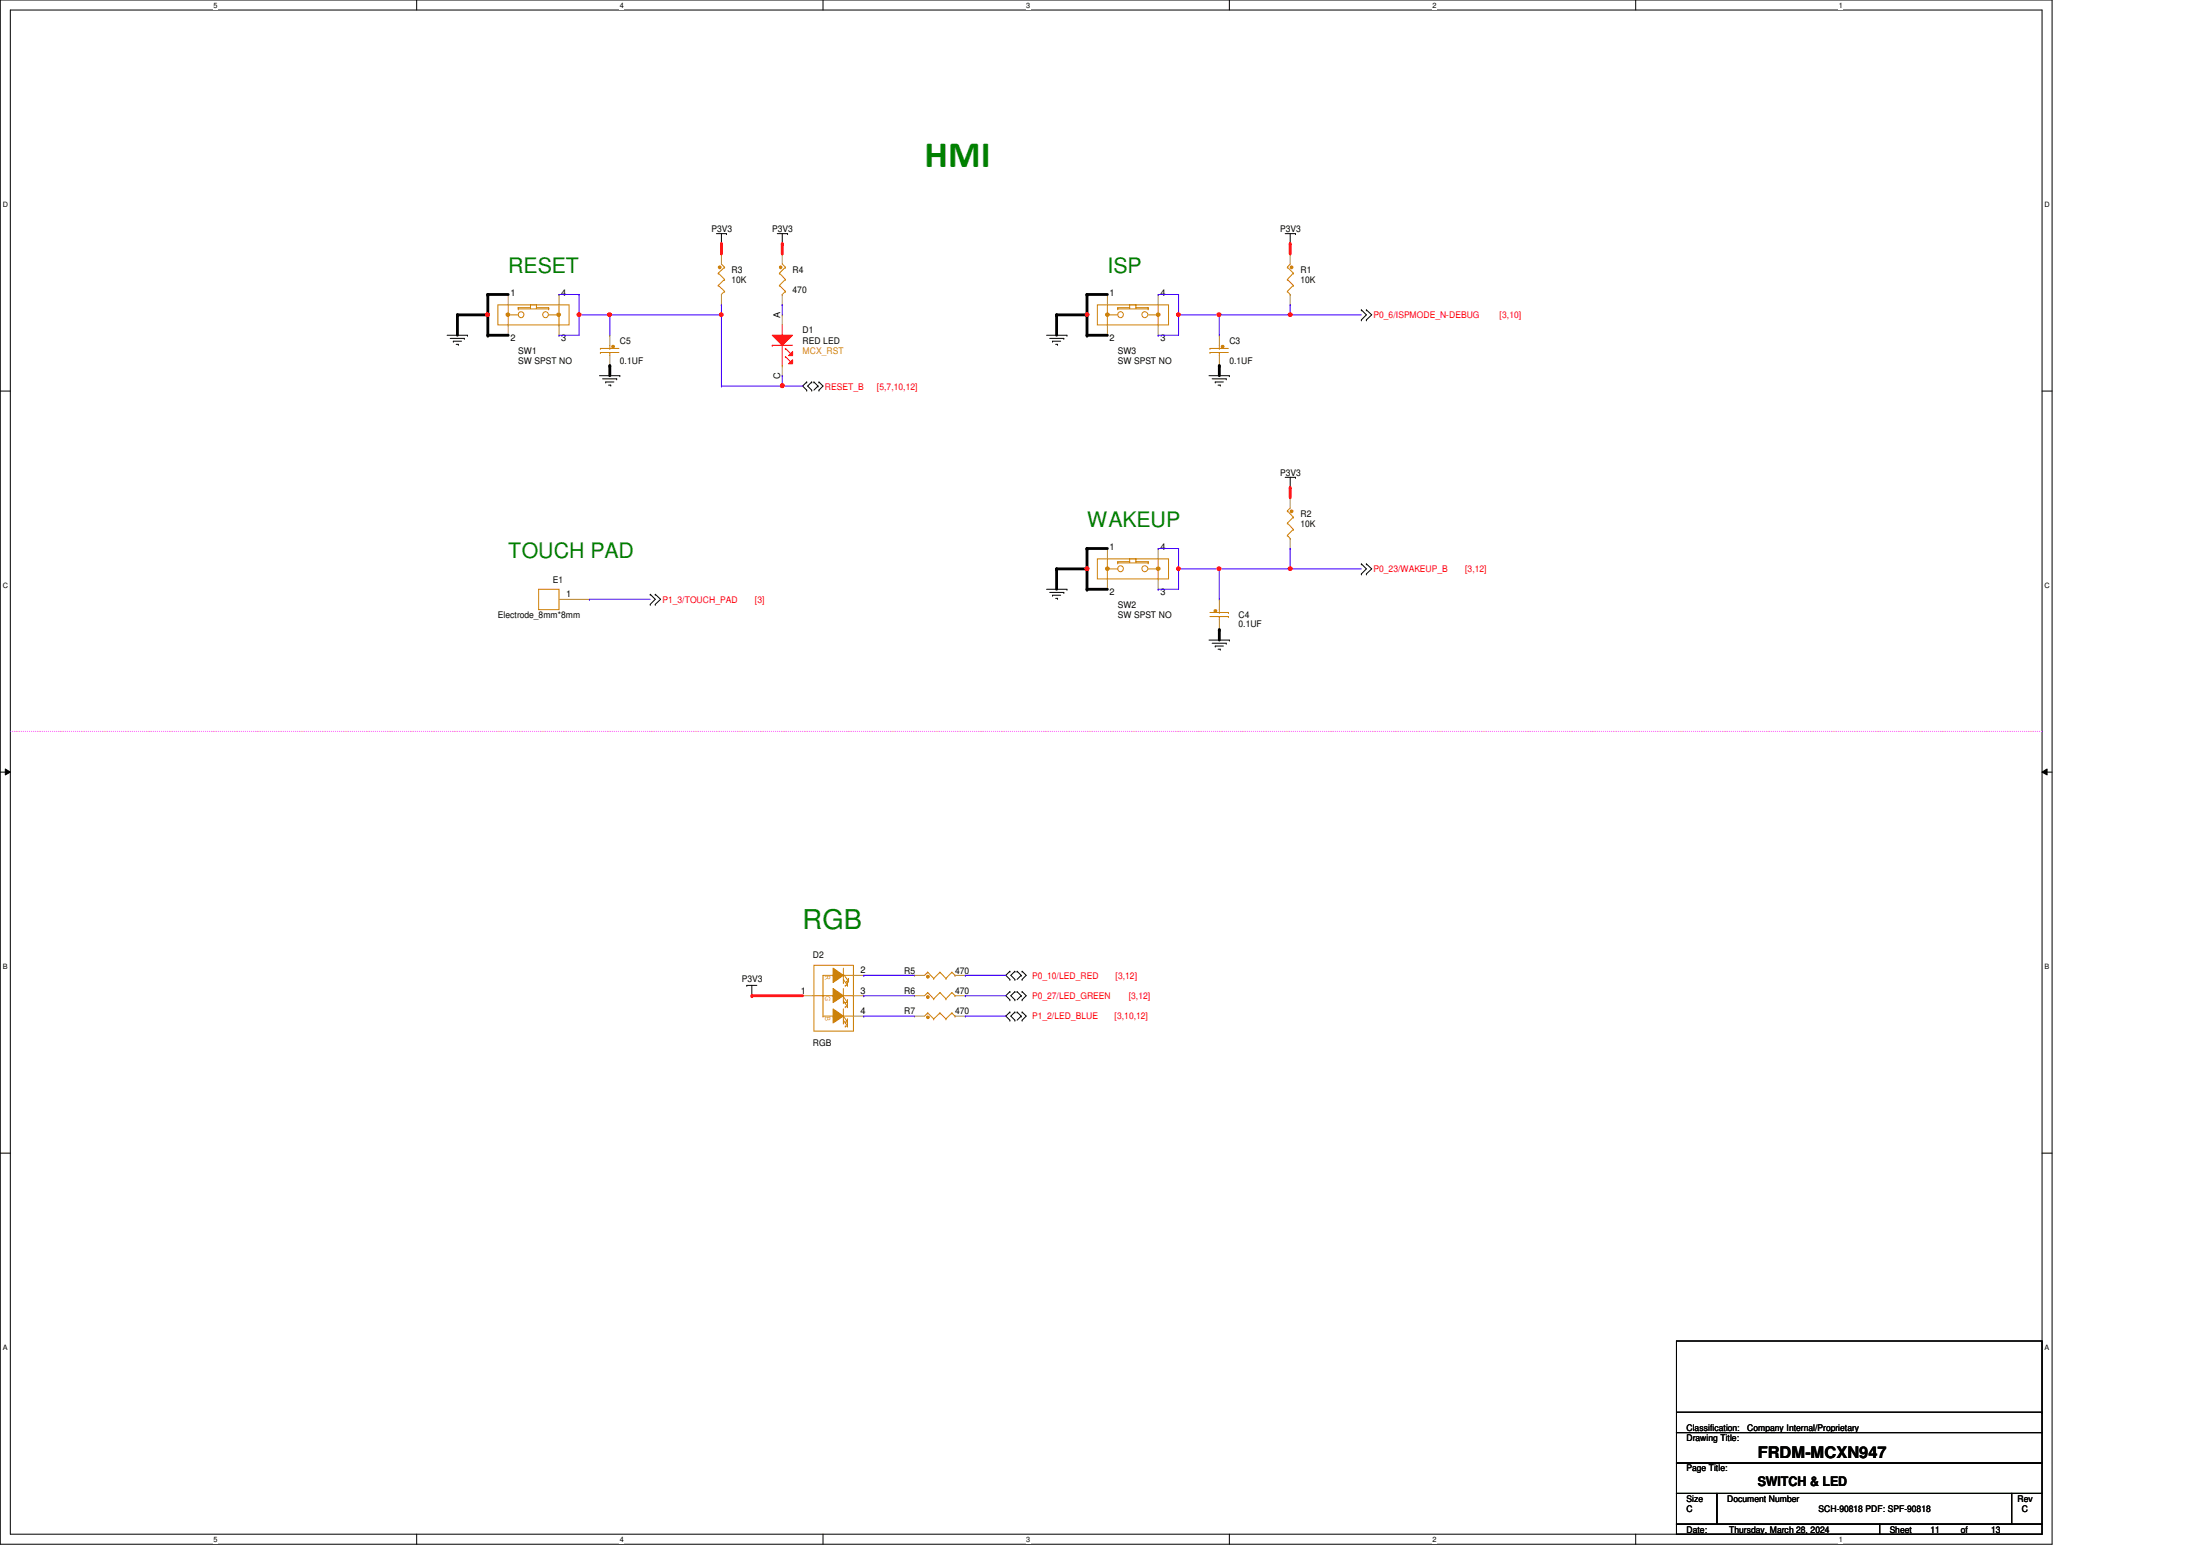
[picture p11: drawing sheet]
<svg xmlns="http://www.w3.org/2000/svg" width="297mm" height="210mm" viewBox="0 0 297 210" stroke-linecap="round" stroke-linejoin="round" font-family="sans-serif">
<path d="M0 0h277.1v208.4h-277.1zM1.4 1.4h274.3v205.7h-274.3z" fill="none" stroke="#000" stroke-width=".14"/>
<g fill="#fff">
<path d="M28.8 .1h.6v1.1h-.6z"/>
<path d="M28.8 207.2h.6v1.1h-.6z"/>
</g>
<path d="M56.3 0v1.4M56.3 207.1v1.3" fill="none" stroke="#000" stroke-width=".14"/>
<g fill="#fff">
<path d="M83.7 .1h.5v1.1h-.5z"/>
<path d="M83.7 207.2h.5v1.1h-.5z"/>
</g>
<path d="M111.1 0v1.4M111.1 207.1v1.3" fill="none" stroke="#000" stroke-width=".14"/>
<g fill="#fff">
<path d="M138.6 .1h.5v1.1h-.5z"/>
<path d="M138.6 207.2h.5v1.1h-.5z"/>
</g>
<path d="M166 0v1.4M166 207.1v1.3" fill="none" stroke="#000" stroke-width=".14"/>
<g fill="#fff">
<path d="M193.4 .1h.6v1.1h-.6z"/>
<path d="M193.4 207.2h.6v1.1h-.6z"/>
</g>
<path d="M220.8 0v1.4M220.8 207.1v1.3" fill="none" stroke="#000" stroke-width=".14"/>
<g fill="#fff">
<path d="M248.3 .1h.5v1.1h-.5z"/>
<path d="M248.3 207.2h.5v1.1h-.5z"/>
<path d="M.4 27.1h.7v1.1h-.7z"/>
<path d="M276.1 27.1h.7v1.1h-.7z"/>
<path d="M.4 78.5h.7v1.1h-.7z"/>
<path d="M276.1 78.5h.7v1.1h-.7z"/>
</g>
<path d="M0 52.8h1.4M275.7 52.8h1.4" fill="none" stroke="#000" stroke-width=".14"/>
<g fill="#fff">
<path d="M.4 129.9h.6v1.1h-.6z"/>
<path d="M276.1 129.9h.6v1.1h-.6z"/>
</g>
<path d="M0 104.2h1.4M.7 103.8l.7 .4-.7 .4zM275.7 104.2l.7-.4v.8zM275.7 104.2h1.4" fill="none" stroke="#000" stroke-width=".14"/>
<path d="M.7 103.8l.7 .4-.7 .4zM275.7 104.2l.7-.4v.8z" fill="#000"/>
<g fill="#fff">
<path d="M.4 181.4h.6v1.1h-.6z"/>
<path d="M276.1 181.4h.6v1.1h-.6z"/>
</g>
<g fill="none" stroke="#000" stroke-width=".14">
<path d="M96.7 31.5h1.4M97.4 32.9h.1M97.4 31.5v1.4M98.1 31.5h.1M104.9 31.5h1.4M105.6 32.9h.1M105.6 31.5v1.4M106.3 31.5h.1M173.5 31.5h1.4M174.2 32.9h.1M174.2 31.5v1.4M174.9 31.5h.1"/>
<path d="M60.4 45.3h2.7M60.8 45.7h1.9M61.2 46.1h.1M61.2 46.1h1.1M61.6 46.5h.3M61.9 46.5h.1M62.7 45.7h.1M63.1 45.3h.1M80.9 50.7h2.8M81.4 51.1h1.9M81.8 51.6h.1M81.8 51.6h1.1"/>
<path d="M82.2 52h.3M82.5 52h.1M83.3 51.1h.1M83.7 50.7h.1M108.9 51.6h.1M108.9 52.7h.1M108.9 51.6l-.5 .5 .5 .6M109.6 51.6h.1M109.6 52.7h.1M109.6 51.6l-.6 .5 .6 .6M109.9 51.6h.1M109.9 51.6l.5 .5"/>
<path d="M110.4 52.1h.1M110.4 52.1l-.5 .6M110.6 52.7h.1M110.6 51.6h.1M110.6 51.6l.5 .5-.5 .6M141.3 45.3h2.8M141.7 45.7h1.9M142.1 46.1h.1M142.1 46.1h1.1M142.5 46.5h.3M142.8 46.5h.1M143.6 45.7h.1"/>
<path d="M144.1 45.3h.1M163.2 50.7h2.8M163.7 51.1h1.9M164.1 51.6h.1M164.1 51.6h1.1M164.5 52h.3M164.8 52h.1M165.6 51.1h.1M166 50.7h.1M183.8 43.2h.1M183.8 41.8h.1M183.8 41.8l.7 .7-.7 .7"/>
<path d="M184.5 41.8h.1M184.5 43.2h.1M184.5 41.8l.7 .7-.7 .7M141.3 79.5h2.8M141.7 80h1.9M143.6 80h.1M144.1 79.5h.1M173.5 64.4h1.4M174.2 65.8h.1M174.2 64.4v1.4M174.9 64.4h.1M183.8 77.5h.1"/>
<path d="M183.8 76.1h.1M183.8 76.1l.7 .7-.7 .7M184.5 76.1h.1M184.5 77.5h.1M184.5 76.1l.7 .7-.7 .7M87.8 81.6h.1M87.8 80.2h.1M87.8 80.2l.7 .7-.7 .7M88.5 80.2h.1M88.5 81.6h.1M88.5 80.2l.7 .7-.7 .7M142.1 80.3h.1"/>
<path d="M142.1 80.3h1.1M142.5 80.8h.3M142.8 80.8h.1M163.2 86.4h2.8M163.7 86.8h1.9M164.1 87.2h.1M164.1 87.2h1.1M164.5 87.6h.3M164.8 87.6h.1M165.6 86.8h.1M166 86.4h.1M100.8 133h.1"/>
<path d="M100.8 133h1.4M101.5 134.4h.1M101.5 133v1.4M136.4 131.1h.1M136.4 132.2h.1M136.4 133.9h.1M136.4 135h.1M136.4 136.6h.1M136.4 137.7h.1M136.4 131.1l-.6 .6 .6 .5M136.4 133.9l-.6 .5 .6 .6M136.4 136.6l-.6 .6 .6 .5"/>
<path d="M137 131.1h.1M137 132.2h.1M137 133.9h.1M137 135h.1M137 136.6h.1M137 137.7h.1M137 131.1l-.5 .6 .5 .5M137 133.9l-.5 .5 .5 .6M137 136.6l-.5 .6 .5 .5M137.3 131.1h.1M137.3 133.9h.1M137.3 136.6h.1"/>
<path d="M137.3 131.1l.6 .6M137.3 133.9l.6 .5M137.3 136.6l.6 .6M137.9 131.7h.1M137.9 134.4h.1M137.9 137.2h.1M137.9 131.7l-.6 .5M137.9 134.4l-.6 .6M137.9 137.2l-.6 .5M138 132.2h.1M138 131.1h.1M138 135h.1"/>
<path d="M138 133.9h.1M138 137.7h.1M138 136.6h.1M138 133.9l.6 .5-.6 .6M138 131.1l.6 .6-.6 .5M138 136.6l.6 .6-.6 .5M0 155.7h1.4M275.7 155.7h1.4M226.4 193.4h49.3v4.1h-49.3zM226.4 197.5h49.3v4.1h-49.3zM226.4 181h49.3v12.4h-49.3zM226.4 190.6h49.3"/>
<path d="M275.7 190.6h.1M226.4 201.6h5.4v4.1h-5.4zM226.4 205.7h27.4v1.4h-27.4zM231.8 201.6h39.8v4.1h-39.8zM253.8 205.7h21.9v1.4h-21.9zM271.6 201.6h4.1v4.1h-4.1z"/>
</g>
<path d="M1.4 98.7h274.3M275.7 98.7h.1" fill="none" stroke="#f0f" stroke-width=".14" stroke-dasharray="0 .3"/>
<path d="M125.3 134h.1M125.3 134l-.5 .4M125.3 134l.8 .8M126.1 134.8h.1M126.9 134h.1M126.9 134l-.8 .8M126.9 134l.8 .8M127.7 134.8h.1M128.5 134h.1M128.5 134l-.8 .8M128.5 134l.4 .4M128.9 134.4h.1" fill="none" stroke="#cc8006" stroke-width=".14"/>
<path d="M125.1 134.5h.3v.2l-.1 .1-.2-.1z" fill-rule="evenodd" fill="#cc8006"/>
<g fill="none" stroke="#cc8006" stroke-width=".14">
<path d="M72.7 79.5h2.8v2.8h-2.8zM125.1 134.5h.3v.2l-.1 .1-.2-.1zM125.3 136.7h.1M125.3 136.7l-.5 .5M125.3 136.7l.8 .8M126.1 137.5h.1M126.9 136.7h.1M126.9 136.7l-.8 .8M126.9 136.7l.8 .8M127.7 137.5h.1M128.5 136.7h.1M128.5 136.7l-.8 .8"/>
<path d="M128.5 136.7l.4 .5M128.9 137.2h.1"/>
</g>
<path d="M75.5 80.9h4.1M79.6 80.9h.1M123.5 134.4h.1M123.5 134.4h1.3M128.9 134.4h1.4M130.3 134.4h.1" fill="none" stroke="#a84" stroke-width=".14"/>
<path d="M125.1 137.2h.3v.2h-.3z" fill-rule="evenodd" fill="#cc8006"/>
<g fill="none" stroke="#cc8006" stroke-width=".14">
<path d="M68.6 42.5h.1M68.6 43.9h.1M68.6 42.5h1.4M68.6 41.1v2.8M70 41.5h.1M70 41.7h.1M70 41.7h4.1M70 41.5h1.6M70 41.5v.2M71.6 41.1h.1M71.6 41.5h.1M71.6 41.1h.8"/>
<path d="M71.6 41.1v.4M72.4 41.5h.1M72.4 41.1h.1M72.4 41.5h1.7M72.4 41.1v.4M74.1 41.7h.1M74.1 41.5h.1M74.1 41.5v.2M74.1 42.5h1.4M75.5 42.5h.1M75.5 43.9h.1M75.5 41.1v2.8"/>
<path d="M125.1 137.2h.3v.2h-.3z"/>
<circle cx="70.3" cy="42.5" r=".39"/>
<circle cx="73.6" cy="42.5" r=".39"/>
</g>
<path d="M123.5 137.2h.1M123.5 137.2h1.3M128.9 137.2h1.4M130.3 137.2h.1" fill="none" stroke="#a84" stroke-width=".14"/>
<circle cx="75.4" cy="42.5" r=".25" fill="#cc8006"/>
<circle cx="75.4" cy="42.5" r=".25" fill="none" stroke="#cc8006" stroke-width=".14"/>
<circle cx="68.6" cy="42.5" r=".25" fill="#cc8006"/>
<g fill="none" stroke="#cc8006" stroke-width=".14">
<path d="M67.2 41.1h9.6v2.8h-9.6z"/>
<circle cx="68.6" cy="42.5" r=".25"/>
</g>
<path d="M68.6 39.8h.1M68.6 39.8v1.3M75.5 39.8h.1M75.5 39.8v1.3M68.6 45.3h.1M68.6 43.9v1.4M75.5 45.3h.1M75.5 43.9v1.4" fill="none" stroke="#a84" stroke-width=".14"/>
<path d="M104.3 45.3h2.7l-1.4 1.3z" fill="#f00"/>
<path d="M104.3 45.3h2.7l-1.4 1.3z" fill="none" stroke="#f00" stroke-width=".14"/>
<path d="M107 47.5v.5h-.5z" fill="#f00"/>
<path d="M107 47.5v.5h-.5z" fill="none" stroke="#f00" stroke-width=".14"/>
<path d="M106.5 49.1l.5-.5v.5z" fill="#f00"/>
<path d="M104.3 46.6h.1M104.3 46.6h2.7M105.6 45.3h.1M105.6 49.4h.1M105.6 43.9v1.4M105.6 46.6v2.8M106 47h.1M106 48.1h.1M106 47l.7 .7M106 48.1l.7 .7M106.5 49.1l.5-.5v.5z" fill="none" stroke="#f00" stroke-width=".14"/>
<path d="M105.6 42.5h.1M105.6 50.7h.1M105.6 42.5v1.4M105.6 49.4v1.3" fill="none" stroke="#a84" stroke-width=".14"/>
<g fill="none" stroke="#cc8006" stroke-width=".14">
<path d="M149.5 42.5h.1M149.5 43.9h.1M149.5 42.5h1.4M149.5 41.1v2.8M150.9 41.5h.1M150.9 41.7h.1M150.9 41.7h4.1M150.9 41.5h1.6M150.9 41.5v.2M152.5 41.1h.1M152.5 41.5h.1M152.5 41.1h.9"/>
<path d="M152.5 41.1v.4M153.4 41.5h.1M153.4 41.1h.1M153.4 41.5h1.6M153.4 41.1v.4M155 41.7h.1M155 41.5h.1M155 41.5v.2M155 42.5h1.4M156.4 42.5h.1M156.4 43.9h.1M156.4 41.1v2.8"/>
<circle cx="151.3" cy="42.5" r=".39"/>
<circle cx="154.6" cy="42.5" r=".4"/>
</g>
<circle cx="156.4" cy="42.5" r=".25" fill="#cc8006"/>
<circle cx="156.4" cy="42.5" r=".25" fill="none" stroke="#cc8006" stroke-width=".14"/>
<circle cx="149.5" cy="42.5" r=".25" fill="#cc8006"/>
<g fill="none" stroke="#cc8006" stroke-width=".14">
<path d="M148.2 41.1h9.6v2.8h-9.6zM173.8 69h.1M173.8 70.6h.1M173.8 72.3h.1M173.8 69l.8 .8M173.8 70.6l.8 .9M173.8 72.3l.4 .4M174.2 72.7h.1M174.2 68.6l-.4 .4M174.6 69.8h.1M174.6 71.5h.1M174.6 69.8l-.8 .8"/>
<path d="M174.6 71.5l-.8 .8"/>
<circle cx="149.5" cy="42.5" r=".25"/>
</g>
<path d="M149.5 39.8h.1M149.5 39.8v1.3M156.4 39.8h.1M156.4 39.8v1.3M149.5 45.3h.1M149.5 43.9v1.4M156.4 45.3h.1M156.4 43.9v1.4" fill="none" stroke="#a84" stroke-width=".14"/>
<path d="M174.3 68.9h.2v.2l-.1 .1-.1-.1z" fill-rule="evenodd" fill="#cc8006"/>
<path d="M81.1 47.6h.1M81.1 47h.1M81.1 47.6h2.5M81.1 47h2.5M82.3 47.6h.1M82.3 47.6v.4M174.3 68.9h.2v.2l-.1 .1-.1-.1z" fill="none" stroke="#cc8006" stroke-width=".14"/>
<path d="M174.2 67.2h.1M174.2 74h.1M174.2 67.2v1.4M174.2 72.7v1.3" fill="none" stroke="#a84" stroke-width=".14"/>
<path d="M82.6 46.7h.3v.2l-.1 .1-.2-.1z" fill-rule="evenodd" fill="#cc8006"/>
<g fill="none" stroke="#cc8006" stroke-width=".14">
<path d="M82.3 47h.1M82.3 46.6v.4M82.6 46.7h.3v.2l-.1 .1-.2-.1zM149.5 76.8h.1M149.5 78.1h.1M149.5 76.8h1.4M149.5 75.4v2.7M150.9 75.8h.1M150.9 76h.1M150.9 76h4.1M150.9 75.8h1.6M150.9 75.8v.2"/>
<path d="M152.5 75.4h.1M152.5 75.8h.1M152.5 75.4h.9M152.5 75.4v.4M153.4 75.8h.1M153.4 75.4h.1M153.4 75.8h1.6M153.4 75.4v.4M155 76h.1M155 75.8h.1M155 75.8v.2M155 76.8h1.4"/>
<path d="M156.4 76.8h.1M156.4 78.1h.1M156.4 75.4v2.7"/>
<circle cx="151.3" cy="76.8" r=".39"/>
<circle cx="154.6" cy="76.8" r=".4"/>
</g>
<path d="M82.3 45.3h.1M82.3 49.4h.1M82.3 45.3v1.3M82.3 48v1.4" fill="none" stroke="#a84" stroke-width=".14"/>
<circle cx="156.4" cy="76.8" r=".25" fill="#cc8006"/>
<circle cx="156.4" cy="76.8" r=".25" fill="none" stroke="#cc8006" stroke-width=".14"/>
<circle cx="149.5" cy="76.8" r=".25" fill="#cc8006"/>
<g fill="none" stroke="#cc8006" stroke-width=".14">
<path d="M97 36.9h.1M97 38.5h.1M97 36.9l.8 .8M97 38.5l.8 .8M97.4 39.8h.1M97.4 35.6l.4 .5M97.8 36.1h.1M97.8 37.7h.1M97.8 39.3h.1M97.8 36.1l-.8 .8M97.8 37.7l-.8 .8M97.8 39.3l-.4 .5"/>
<path d="M148.2 75.4h9.6v2.7h-9.6z"/>
<circle cx="149.5" cy="76.8" r=".25"/>
</g>
<path d="M149.5 74h.1M149.5 79.5h.1M149.5 74v1.4M149.5 78.1v1.4M156.4 74h.1M156.4 79.5h.1M156.4 74v1.4M156.4 78.1v1.4" fill="none" stroke="#a84" stroke-width=".14"/>
<path d="M97 36h.3v.2l-.1 .1-.2-.1z" fill-rule="evenodd" fill="#cc8006"/>
<path d="M97 36h.3v.2l-.1 .1-.2-.1zM163.4 47.6h.1M163.4 47h.1M163.4 47.6h2.5M163.4 47h2.5M164.6 47.6h.1M164.6 47.6v.4" fill="none" stroke="#cc8006" stroke-width=".14"/>
<path d="M97.4 34.3h.1M97.4 34.3v1.3M97.4 39.8v1.3M97.4 41.1h.1" fill="none" stroke="#a84" stroke-width=".14"/>
<path d="M164.9 46.7h.3v.2l-.1 .1-.2-.1z" fill-rule="evenodd" fill="#cc8006"/>
<path d="M164.6 47h.1M164.6 46.6v.4M164.9 46.7h.3v.2l-.1 .1-.2-.1zM111.1 131.7h1.4M112.5 131.7h.1M113.9 132.6h.1M113.9 130.7v1.9M113.9 131.7h1.3M115.2 131.7h.1" fill="none" stroke="#cc8006" stroke-width=".14"/>
<path d="M164.6 45.3h.1M164.6 49.4h.1M164.6 45.3v1.3M164.6 48v1.4" fill="none" stroke="#a84" stroke-width=".14"/>
<path d="M112.5 130.7l1.4 1-1.4 .9z" fill-rule="evenodd" fill="#cc8006"/>
<path d="M109.8 134.4h2.7M111.1 137.2h.1M111.1 134.4h.1M111.1 131.7v5.5M112.5 130.7l1.4 1-1.4 .9zM112.5 134.4h.1M113.9 135.3h.1M113.9 134.4h1.3M113.9 133.4v1.9M115.2 134.4h.1" fill="none" stroke="#cc8006" stroke-width=".14"/>
<path d="M112.5 133.4l1.4 1-1.4 .9z" fill-rule="evenodd" fill="#cc8006"/>
<path d="M111.1 137.2h1.4M112.5 133.4l1.4 1-1.4 .9zM112.5 137.2h.1M113.9 138.1h.1M113.9 136.2v1.9M113.9 137.2h1.3M115.2 137.2h.1" fill="none" stroke="#cc8006" stroke-width=".14"/>
<path d="M112.5 136.2l1.4 1-1.4 .9z" fill-rule="evenodd" fill="#cc8006"/>
<g fill="none" stroke="#cc8006" stroke-width=".14">
<path d="M105.2 36.9h.1M105.2 38.5h.1M105.2 36.9l.8 .8M105.2 38.5l.8 .8M105.6 39.8h.1M105.6 35.6l.4 .5M106 36.1h.1M106 37.7h.1M106 39.3h.1M106 36.1l-.8 .8M106 37.7l-.8 .8M106 39.3l-.4 .5"/>
<path d="M109.9 130.3h5.3v8.9h-5.3zM112.5 136.2l1.4 1-1.4 .9zM113.9 131.7h.1M113.9 132.2l.5 .8M113.9 134.5l.5 .8M113.9 135.1l.5 .8M113.9 137.2l.5 .8M113.9 137.7l.5 .8M114 131.7l.6 .8M114.1 133h.1M114.1 135.3h.1M114.1 135.9h.1"/>
<path d="M114.1 138h.1M114.1 138.5h.1M114.1 133h.3M114.1 135.3h.3M114.1 135.9h.3M114.1 138h.3M114.1 138.5h.3M114.3 132.5h.1M114.3 132.5h.3M114.4 133h.1M114.4 132.6h.1M114.4 135.3h.1"/>
<path d="M114.4 135h.1M114.4 135.9h.1M114.4 135.5h.1M114.4 138h.1M114.4 137.5h.1M114.4 138.5h.1M114.4 138.1h.1M114.4 132.6v.4M114.4 135v.3M114.4 135.5v.4M114.4 137.5v.5M114.4 138.1v.4"/>
<path d="M114.6 132.5h.1M114.6 132.1h.1M114.6 132.1v.4"/>
</g>
<path d="M108.4 134.4h.1M108.4 134.4h1.4M115.2 131.7h1.4M115.2 134.4h1.4M115.2 137.2h1.4M116.6 131.7h.1M116.6 137.2h.1M116.6 134.4h.1" fill="none" stroke="#a84" stroke-width=".14"/>
<path d="M105.3 36h.2v.2l-.1 .1-.1-.1z" fill-rule="evenodd" fill="#cc8006"/>
<path d="M105.3 36h.2v.2l-.1 .1-.1-.1zM163.4 83.2h2.5M163.4 82.7h2.5M164.6 83.2h.1M164.6 83.2v.5M165.9 83.2h.1M165.9 82.7h.1" fill="none" stroke="#cc8006" stroke-width=".14"/>
<path d="M105.6 34.3h.1M105.6 34.3v1.3M105.6 39.8v1.3M105.6 41.1h.1" fill="none" stroke="#a84" stroke-width=".14"/>
<path d="M164 82.3h.2v.3h-.2z" fill-rule="evenodd" fill="#cc8006"/>
<g fill="none" stroke="#cc8006" stroke-width=".14">
<path d="M164 82.3h.2v.3h-.2zM164.6 82.7h.1M164.6 82.3v.4M125.3 131.2h.1M125.3 131.2l-.5 .5M125.3 131.2l.8 .9M126.1 132.1h.1M126.9 131.2h.1M126.9 131.2l-.8 .9M126.9 131.2l.8 .9M127.7 132.1h.1M128.5 131.2h.1"/>
<path d="M128.5 131.2l-.8 .9M128.5 131.2l.4 .5M128.9 131.7h.1"/>
</g>
<path d="M164.6 80.9h.1M164.6 85h.1M164.6 80.9v1.4M164.6 83.7v1.3" fill="none" stroke="#a84" stroke-width=".14"/>
<path d="M125.1 131.7h.3v.3h-.1h-.2z" fill-rule="evenodd" fill="#cc8006"/>
<g fill="none" stroke="#cc8006" stroke-width=".14">
<path d="M173.8 36.1h.1M173.8 37.7h.1M173.8 39.3h.1M173.8 36.1l.8 .8M173.8 37.7l.8 .8M173.8 39.3l.4 .5M174.2 39.8h.1M174.2 35.6l-.4 .5M174.6 36.9h.1M174.6 38.5h.1M174.6 36.9l-.8 .8M174.6 38.5l-.8 .8"/>
<path d="M125.1 131.7h.3v.3h-.1h-.2z"/>
</g>
<path d="M123.5 131.7h.1M123.5 131.7h1.3M128.9 131.7h1.4M130.3 131.7h.1" fill="none" stroke="#a84" stroke-width=".14"/>
<path d="M174.3 36h.2v.2l-.1 .1-.1-.1z" fill-rule="evenodd" fill="#cc8006"/>
<path d="M174.3 36h.2v.2l-.1 .1-.1-.1z" fill="none" stroke="#cc8006" stroke-width=".14"/>
<path d="M174.2 34.3h.1M174.2 34.3v1.3M174.2 39.8v1.3M174.2 41.1h.1" fill="none" stroke="#a84" stroke-width=".14"/>
<path d="M174.2 65.8v1.4" fill="none" stroke="#f00" stroke-width=".38"/>
<circle cx="174.2" cy="65.8" r=".19" fill="#f00"/>
<path d="M97.4 32.9v1.4" fill="none" stroke="#f00" stroke-width=".38"/>
<circle cx="97.4" cy="32.9" r=".19" fill="#f00"/>
<path d="M105.6 32.9v1.4" fill="none" stroke="#f00" stroke-width=".38"/>
<circle cx="105.6" cy="32.9" r=".19" fill="#f00"/>
<path d="M174.2 32.9v1.4" fill="none" stroke="#f00" stroke-width=".38"/>
<circle cx="174.2" cy="32.9" r=".19" fill="#f00"/>
<path d="M68.6 39.8h-2.7v2.7" fill="none" stroke="#000" stroke-width=".38"/>
<circle cx="65.9" cy="39.8" r=".19" fill="#000"/>
<circle cx="65.8" cy="42.5" r=".25" fill="#f00"/>
<circle cx="65.8" cy="42.5" r=".25" fill="none" stroke="#f00" stroke-width=".14"/>
<path d="M75.5 39.8h.1M75.5 39.8h2.7M78.2 39.8h.1M78.2 39.8v2.7" fill="none" stroke="#4200ff" stroke-width=".14"/>
<circle cx="78.2" cy="42.5" r=".25" fill="#f00"/>
<circle cx="78.2" cy="42.5" r=".25" fill="none" stroke="#f00" stroke-width=".14"/>
<path d="M149.5 39.8h-2.7v2.7" fill="none" stroke="#000" stroke-width=".38"/>
<circle cx="146.8" cy="39.8" r=".19" fill="#000"/>
<circle cx="146.8" cy="42.5" r=".25" fill="#f00"/>
<circle cx="146.8" cy="42.5" r=".25" fill="none" stroke="#f00" stroke-width=".14"/>
<path d="M156.4 39.8h.1M156.4 39.8h2.7M159.1 39.8h.1M159.1 39.8v2.7" fill="none" stroke="#4200ff" stroke-width=".14"/>
<path d="M158.9 42.3h.4v.2v.1l-.2 .1-.2-.1z" fill-rule="evenodd" fill="#f00"/>
<path d="M158.9 42.3h.4v.2v.1l-.2 .1-.2-.1z" fill="none" stroke="#f00" stroke-width=".14"/>
<path d="M61.8 45.3v-2.8h4.1v2.8M149.5 74h-2.7v2.8" fill="none" stroke="#000" stroke-width=".38"/>
<g fill="#000">
<circle cx="61.8" cy="42.5" r=".19"/>
<circle cx="65.9" cy="42.5" r=".19"/>
<circle cx="146.8" cy="74" r=".19"/>
</g>
<g fill="none" stroke="#4200ff" stroke-width=".14">
<path d="M78.2 42.5h.1M78.2 42.5v2.8M82.3 42.5h.1M97.4 41.1h.1M97.4 41.1v1.4h-19.2M105.6 41.1h.1M105.6 41.1v1.4M174.2 41.1h.1M174.2 41.1v1.4M156.4 74h.1M156.4 74h2.7M159.1 74h.1"/>
<path d="M159.1 74v2.8M174.2 74h.1M174.2 74v2.8"/>
</g>
<path d="M97.2 42.3h.3l.1 .2-.1 .1-.1 .1-.2-.1z" fill-rule="evenodd" fill="#f00"/>
<path d="M97.2 42.3h.3l.1 .2-.1 .1-.1 .1-.2-.1z" fill="none" stroke="#f00" stroke-width=".14"/>
<circle cx="82.3" cy="42.5" r=".25" fill="#f00"/>
<circle cx="82.3" cy="42.5" r=".25" fill="none" stroke="#f00" stroke-width=".14"/>
<path d="M82.3 42.5h.1M82.3 42.5v2.8M97.4 42.5h.1M97.4 42.5v9.6M159.1 42.5h.1M159.1 42.5h5.5" fill="none" stroke="#4200ff" stroke-width=".14"/>
<path d="M142.7 45.3v-2.8h4.1v2.8" fill="none" stroke="#000" stroke-width=".38"/>
<g fill="#000">
<circle cx="142.7" cy="42.5" r=".19"/>
<circle cx="146.8" cy="42.5" r=".19"/>
</g>
<circle cx="164.6" cy="42.5" r=".25" fill="#f00"/>
<circle cx="164.6" cy="42.5" r=".25" fill="none" stroke="#f00" stroke-width=".14"/>
<path d="M159.1 42.5h.1M159.1 42.5v2.8M164.6 42.5h.1M164.6 42.5h19.2M164.6 42.5v2.8M174.2 42.5h.1" fill="none" stroke="#4200ff" stroke-width=".14"/>
<circle cx="174.2" cy="42.5" r=".25" fill="#f00"/>
<circle cx="174.2" cy="42.5" r=".25" fill="none" stroke="#f00" stroke-width=".14"/>
<path d="M142.7 79.5v-2.7h4.1v2.7" fill="none" stroke="#000" stroke-width=".38"/>
<g fill="#000">
<circle cx="142.7" cy="76.8" r=".19"/>
<circle cx="146.8" cy="76.8" r=".19"/>
</g>
<circle cx="146.8" cy="76.8" r=".25" fill="#f00"/>
<circle cx="146.8" cy="76.8" r=".25" fill="none" stroke="#f00" stroke-width=".14"/>
<path d="M159.1 76.8h.1M159.1 76.8h5.5M159.1 76.8v2.7" fill="none" stroke="#4200ff" stroke-width=".14"/>
<path d="M158.9 76.6h.4v.2v.1l-.2 .1-.2-.1z" fill-rule="evenodd" fill="#f00"/>
<path d="M158.9 76.6h.4v.2v.1l-.2 .1-.2-.1z" fill="none" stroke="#f00" stroke-width=".14"/>
<path d="M164.6 76.8h.1M164.6 76.8h9.6M164.6 76.8v4.1" fill="none" stroke="#4200ff" stroke-width=".14"/>
<circle cx="164.6" cy="76.8" r=".25" fill="#f00"/>
<circle cx="164.6" cy="76.8" r=".25" fill="none" stroke="#f00" stroke-width=".14"/>
<path d="M174.2 76.8h.1M174.2 76.8h9.6" fill="none" stroke="#4200ff" stroke-width=".14"/>
<circle cx="174.2" cy="76.8" r=".25" fill="#f00"/>
<circle cx="174.2" cy="76.8" r=".25" fill="none" stroke="#f00" stroke-width=".14"/>
<path d="M65.9 45.3h2.7M82.3 49.4v1.3M146.8 45.3h2.7M164.6 49.4v1.3M146.8 79.5h2.7M164.6 85v1.4" fill="none" stroke="#000" stroke-width=".38"/>
<g fill="#000">
<circle cx="65.9" cy="45.3" r=".19"/>
<circle cx="82.3" cy="49.4" r=".19"/>
<circle cx="146.8" cy="45.3" r=".19"/>
<circle cx="164.6" cy="49.4" r=".19"/>
<circle cx="146.8" cy="79.5" r=".19"/>
<circle cx="164.6" cy="85" r=".19"/>
</g>
<path d="M75.5 45.3h.1M75.5 45.3h2.7M97.4 52.1h.1M105.6 50.7h.1M105.6 50.7v1.4h-8.2M156.4 45.3h.1M156.4 45.3h2.7M156.4 79.5h.1M156.4 79.5h2.7" fill="none" stroke="#4200ff" stroke-width=".14"/>
<circle cx="105.6" cy="52.1" r=".26" fill="#f00"/>
<circle cx="105.6" cy="52.1" r=".26" fill="none" stroke="#f00" stroke-width=".14"/>
<path d="M105.6 52.1h.1M105.6 52.1h2.8M79.6 80.9h.1M79.6 80.9h8.2M116.6 131.7h.1M116.6 131.7h6.9M130.3 131.7h.1M130.3 131.7h5.5" fill="none" stroke="#4200ff" stroke-width=".14"/>
<path d="M101.5 134.4h6.9" fill="none" stroke="#f00" stroke-width=".38"/>
<circle cx="101.5" cy="134.4" r=".19" fill="#f00"/>
<path d="M116.6 134.4h.1M116.6 137.2h.1M116.6 134.4h6.9M116.6 137.2h6.9M130.3 134.4h.1M130.3 137.2h.1M130.3 134.4h5.5M130.3 137.2h5.5" fill="none" stroke="#4200ff" stroke-width=".14"/>
<circle cx="65.8" cy="42.5" r=".25" fill="#f00"/>
<circle cx="65.8" cy="42.5" r=".25" fill="none" stroke="#f00" stroke-width=".14"/>
<circle cx="78.2" cy="42.5" r=".25" fill="#f00"/>
<circle cx="78.2" cy="42.5" r=".25" fill="none" stroke="#f00" stroke-width=".14"/>
<circle cx="146.8" cy="42.5" r=".25" fill="#f00"/>
<circle cx="146.8" cy="42.5" r=".25" fill="none" stroke="#f00" stroke-width=".14"/>
<path d="M158.9 42.3h.4v.2v.1l-.2 .1-.2-.1z" fill-rule="evenodd" fill="#f00"/>
<path d="M158.9 42.3h.4v.2v.1l-.2 .1-.2-.1z" fill="none" stroke="#f00" stroke-width=".14"/>
<path d="M97.2 42.3h.3l.1 .2-.1 .1-.1 .1-.2-.1z" fill-rule="evenodd" fill="#f00"/>
<path d="M97.2 42.3h.3l.1 .2-.1 .1-.1 .1-.2-.1z" fill="none" stroke="#f00" stroke-width=".14"/>
<circle cx="82.3" cy="42.5" r=".25" fill="#f00"/>
<circle cx="82.3" cy="42.5" r=".25" fill="none" stroke="#f00" stroke-width=".14"/>
<circle cx="164.6" cy="42.5" r=".25" fill="#f00"/>
<circle cx="164.6" cy="42.5" r=".25" fill="none" stroke="#f00" stroke-width=".14"/>
<circle cx="174.2" cy="42.5" r=".25" fill="#f00"/>
<circle cx="174.2" cy="42.5" r=".25" fill="none" stroke="#f00" stroke-width=".14"/>
<circle cx="146.8" cy="76.8" r=".25" fill="#f00"/>
<circle cx="146.8" cy="76.8" r=".25" fill="none" stroke="#f00" stroke-width=".14"/>
<path d="M158.9 76.6h.4v.2v.1l-.2 .1-.2-.1z" fill-rule="evenodd" fill="#f00"/>
<path d="M158.9 76.6h.4v.2v.1l-.2 .1-.2-.1z" fill="none" stroke="#f00" stroke-width=".14"/>
<circle cx="164.6" cy="76.8" r=".25" fill="#f00"/>
<circle cx="164.6" cy="76.8" r=".25" fill="none" stroke="#f00" stroke-width=".14"/>
<circle cx="174.2" cy="76.8" r=".25" fill="#f00"/>
<circle cx="174.2" cy="76.8" r=".25" fill="none" stroke="#f00" stroke-width=".14"/>
<circle cx="105.6" cy="52.1" r=".26" fill="#f00"/>
<circle cx="105.6" cy="52.1" r=".26" fill="none" stroke="#f00" stroke-width=".14"/>
<text font-size="5" fill="#008000" x="124.8" y="22.6">HMI</text>
<text font-size="3.7" fill="#008000" x="108.4" y="125.3">RGB</text>
<g font-size="2.9" fill="#008000">
<text x="68.6" y="36.9">RESET</text>
<text x="149.5" y="36.9">ISP</text>
<text x="146.8" y="71.2">WAKEUP</text>
<text x="68.6" y="75.3">TOUCH PAD</text>
</g>
<text font-size="2.2" x="237.3" y="196.8">FRDM-MCXN947</text>
<text font-size="1.8" x="237.3" y="200.5">SWITCH &amp; LED</text>
<g font-size="1.2">
<text x="96.1" y="31.3">P3V3</text>
<text x="104.3" y="31.3">P3V3</text>
<text x="172.8" y="31.3">P3V3</text>
<text x="68.9" y="39.9">1</text>
<text x="75.8" y="39.9">4</text>
<text x="98.8" y="36.8">R3</text>
<text x="98.8" y="38.1">10K</text>
<text x="107" y="36.8">R4</text>
<text x="107" y="39.5">470</text>
<text x="149.8" y="39.9">1</text>
<text x="156.7" y="39.9">4</text>
<text x="175.6" y="36.8">R1</text>
<text x="175.6" y="38.1">10K</text>
<text x="68.9" y="46">2</text>
<text x="70" y="47.8">SW1</text>
<text x="75.8" y="46">3</text>
<text x="83.7" y="46.4">C5</text>
<text x="105.3" y="42.9" transform="rotate(-90 105.3 42.9)">A</text>
<text x="108.4" y="45">D1</text>
<text x="108.4" y="46.4">RED LED</text>
<text x="149.8" y="46">2</text>
<text x="150.9" y="47.8">SW3</text>
<text x="156.7" y="46">3</text>
<text x="166" y="46.4">C3</text>
<text x="70" y="49.1">SW SPST NO</text>
<text x="83.7" y="49.1">0.1UF</text>
<text x="105.3" y="51.2" transform="rotate(-90 105.3 51.2)">C</text>
<text x="150.9" y="49.1">SW SPST NO</text>
<text x="166" y="49.1">0.1UF</text>
<text x="172.8" y="64.2">P3V3</text>
<text x="175.6" y="69.7">R2</text>
<text x="175.6" y="71.1">10K</text>
<text x="149.8" y="74.2">1</text>
<text x="156.7" y="74.2">4</text>
<text x="67.2" y="83.4">Electrode_8mm*8mm</text>
<text x="74.6" y="78.7">E1</text>
<text x="76.5" y="80.6">1</text>
<text x="149.8" y="80.3">2</text>
<text x="150.9" y="82">SW2</text>
<text x="150.9" y="83.4">SW SPST NO</text>
<text x="156.7" y="80.3">3</text>
<text x="167.2" y="83.4">C4</text>
<text x="167.2" y="84.7">0.1UF</text>
<text x="109.8" y="129.4">D2</text>
<text x="116.2" y="131.4">2</text>
<text x="122.1" y="131.4">R5</text>
<text x="128.9" y="131.4">470</text>
<text x="100.2" y="132.5">P3V3</text>
<text x="108.1" y="134.1">1</text>
<text x="116.2" y="136.9">4</text>
<text x="116.2" y="134.1">3</text>
<text x="122.1" y="134.2">R6</text>
<text x="122.1" y="136.9">R7</text>
<text x="128.9" y="134.2">470</text>
<text x="128.9" y="136.9">470</text>
<text x="109.8" y="141.2">RGB</text>
<text x="227.7" y="194.5">Drawing Title:</text>
<text x="227.7" y="193.2">Classification:</text>
<text x="235.9" y="193.2">Company Internal/Proprietary</text>
<text x="227.7" y="202.7">Size</text>
<text x="227.7" y="198.6">Page Title:</text>
<text x="233.2" y="202.7">Document Number</text>
<text x="272.4" y="202.7">Rev</text>
<text x="227.7" y="206.9">Date:</text>
<text x="227.7" y="204.1">C</text>
<text x="233.5" y="206.9">Thursday, March 28, 2024</text>
<text x="245.5" y="204.1">SCH-90818 PDF: SPF-90818</text>
<text x="255.1" y="206.9">Sheet</text>
<text x="260.6" y="206.9">11</text>
<text x="264.7" y="206.9">of</text>
<text x="268.9" y="206.9">13</text>
<text x="273" y="204.1">C</text>
</g>
<text font-size="1.2" fill="#ff8000" x="108.4" y="47.8">MCX_RST</text>
<g font-size="1.2" fill="#f00">
<text x="185.5" y="43">P0_6/ISPMODE_N-DEBUG</text>
<text x="202.5" y="43">[3,10]</text>
<text x="111.4" y="52.6">RESET_B</text>
<text x="118.4" y="52.6">[5,7,10,12]</text>
<text x="185.5" y="77.3">P0_23/WAKEUP_B</text>
<text x="197.8" y="77.3">[3,12]</text>
<text x="89.4" y="81.4">P1_3/TOUCH_PAD</text>
<text x="101.9" y="81.4">[3]</text>
<text x="139.4" y="132.1">P0_10/LED_RED</text>
<text x="139.4" y="134.9">P0_27/LED_GREEN</text>
<text x="139.4" y="137.6">P1_2/LED_BLUE</text>
<text x="150.5" y="137.6">[3,10,12]</text>
<text x="150.6" y="132.1">[3,12]</text>
<text x="152.4" y="134.9">[3,12]</text>
</g>
<g font-size="1.2" fill="#cc8006">
<text x="111.4" y="131.7" transform="rotate(90 111.4 131.7)">R</text>
<text x="111.4" y="134.4" transform="rotate(90 111.4 134.4)">G</text>
<text x="111.4" y="137.2" transform="rotate(90 111.4 137.2)">B</text>
</g>
<g font-size="1">
<text x="28.8" y="1">5</text>
<text x="83.7" y="1">4</text>
<text x="138.6" y="1">3</text>
<text x="193.4" y="1">2</text>
<text x="248.3" y="1">1</text>
<text x=".4" y="27.9">D</text>
<text x="276.1" y="27.9">D</text>
<text x=".4" y="79.4">C</text>
<text x="276.1" y="79.4">C</text>
<text x=".4" y="130.8">B</text>
<text x="276.1" y="130.8">B</text>
<text x=".4" y="182.2">A</text>
<text x="276.1" y="182.2">A</text>
<text x="28.8" y="208.1">5</text>
<text x="83.7" y="208.1">4</text>
<text x="138.6" y="208.1">3</text>
<text x="193.4" y="208.1">2</text>
<text x="248.3" y="208.1">1</text>
</g>
</svg>
